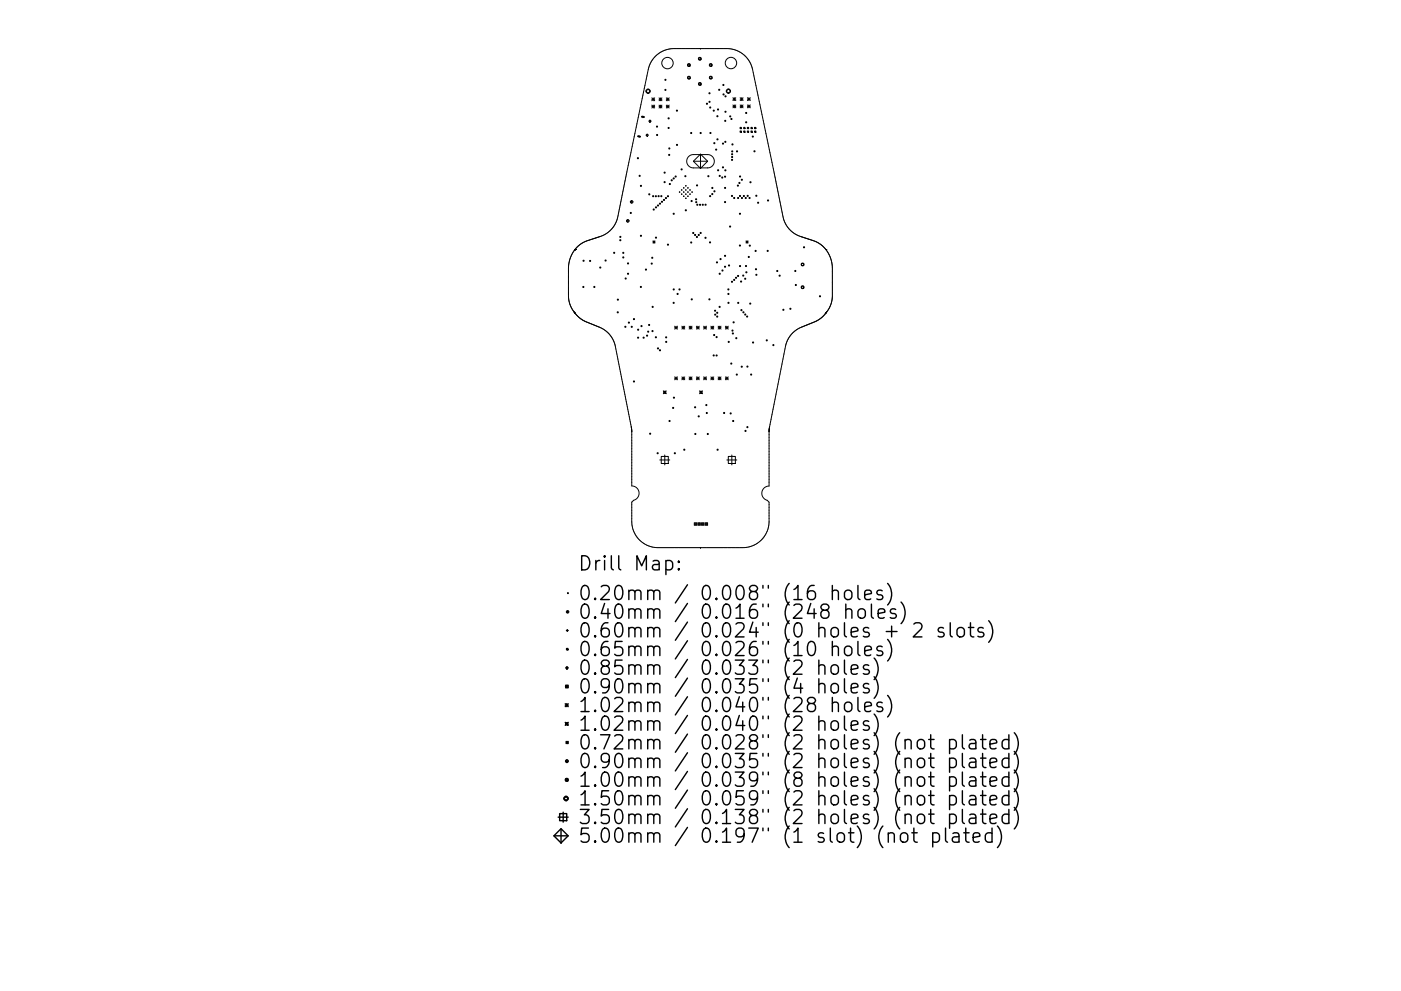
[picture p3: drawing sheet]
<svg xmlns="http://www.w3.org/2000/svg" width="297mm" height="210mm" viewBox="0 0 297 210" stroke-linecap="round" stroke-linejoin="round" font-family="sans-serif">
<g fill="none" stroke="#000" stroke-width=".21">
<path d="M137 19.4l.4-.5 .5 .5-.5 .4zM145.8 13.6h.5v.4h-.5zM145.9 16.3h.4v.4h-.4zM148.2 12.3h.4v.4h-.4zM148.2 17.6h.4v.4h-.4zM150.5 13.6h.4v.4h-.4zM150.5 16.3h.4v.4h-.4zM154 19.3l.4-.4 .5 .4-.5 .5zM135.2 28.9l.6 .1h-.5zM135.3 29h.4M135.5 28.8v.3M136 24.7l.6 .2-.5-.1z"/>
<path d="M136.1 24.8h.4M136.3 24.6v.4M137.2 28.4l.3 .3-.3 .2-.2-.2zM137.8 25.5l.3 .2-.3 .3-.3-.3zM138.2 20.8l.6 .6M138.2 21.1h.6M138.2 22.3l.6 .6M138.2 22.6h.6M138.5 20.8v.6M138.5 22.3v.6M138.8 20.8l-.6 .6M138.8 22.3l-.6 .6"/>
<path d="M139.7 22.3l.6 .6M139.7 21.1h.6M139.7 22.6h.6M139.7 20.8l.6 .6M140 20.8v.6M140 22.3v.6M140.3 20.8l-.6 .6M140.3 22.3l-.6 .6M141.3 21.1h.6M141.3 22.6h.6M141.3 22.3l.6 .6M141.3 20.8l.6 .6"/>
<path d="M141.6 20.8v.6M141.6 22.3v.6M141.9 20.8l-.6 .6M141.9 22.3l-.6 .6M144.9 39.8l.1 .1M145 39.8l-.1 .1M145.3 39.4l.2 .1M145.5 39.4l-.2 .1M145.8 39.8l.1 .1M145.9 39.8l-.1 .1M146 33.2l.9-.4h3.1a1.41 1.41 0 0 1 1.4 1.4 1.41 1.41 0 0 1-1.4 1.4h-3a1.41 1.41 0 0 1-1.3-.8 1.41 1.41 0 0 1 .3-1.6zM147 34.2h3"/>
<path d="M148.5 32.7l1.5 1.5-1.5 1.5-1.5-1.5zM148.5 32.7v3M155.4 20.7l.6 .6M155.4 21h.6M155.4 22.3l.6 .6M155.4 22.6h.6M155.7 20.7v.6M155.7 22.3v.6M156 20.7l-.6 .6M156 22.3l-.6 .6M156.9 27h.3v.3h-.3zM156.9 27.8h.3v.3h-.3z"/>
<path d="M156.9 22.3l.6 .6M156.9 21h.6M156.9 22.6h.6M156.9 20.7l.6 .6M157.2 20.7v.6M157.2 22.3v.6M157.5 20.7l-.6 .6M157.5 22.3l-.6 .6M157.7 27h.3v.3h-.3zM157.7 27.8h.3v.3h-.3zM158.4 27h.3v.3h-.3zM158.4 27.8h.3v.3h-.3z"/>
<path d="M158.5 21h.6M158.5 22.6h.6M158.5 22.3l.6 .6M158.5 20.7l.6 .6M158.8 20.7v.6M158.8 22.3v.6M159.1 20.7l-.6 .6M159.1 22.3l-.6 .6M159.2 27h.3v.3h-.3zM159.2 27.8h.3v.3h-.3zM160 27h.3v.3h-.3zM160 27.8h.3v.3h-.3z"/>
<path d="M121.9 52.9h.1M121.9 52.9l.8-.8 1-.7 3.3-1.1a5.9 5.9 0 0 0 4.2-5.5l6.2-30.1a5.6 5.6 0 0 1 5.5-4.4h11.2a5.6 5.6 0 0 1 5.5 4.4l6.4 31.3a5.6 5.6 0 0 0 4 4.3l3.3 1.1 1 .7 .8 .8M121.9 52.9l-.8 1.4-.5 1.7-.1 6.7 .4 2.1 1.1 1.7M132.8 46.9h.6M133.1 46.6v.5M133.7 42.8h.5M133.9 42.6v.5M138.4 51.3l.3-.2 .2 .2-.2 .3zM138.4 51.1l.5 .5M138.9 51.1l-.5 .5M144 40.7l.1 .1M144.1 40.7l-.1 .1"/>
<path d="M144.5 40.2l.1 .2M144.5 41.1l.1 .2M144.6 40.2l-.1 .2M144.6 41.1l-.1 .2M144.9 40.7l.1 .1M144.9 41.6l.1 .1M145 40.7l-.1 .1M145 41.6l-.1 .1M145.3 41.1l.2 .2M145.3 42l.2 .1M145.3 40.2l.2 .2M145.5 40.2l-.2 .2"/>
<path d="M145.5 41.1l-.2 .2M145.5 42l-.2 .1M145.8 41.6l.1 .1M145.8 40.7l.1 .1M145.9 40.7l-.1 .1M145.9 41.6l-.1 .1M146.2 41.1l.2 .2M146.2 40.2l.2 .2M146.4 40.2l-.2 .2M146.4 41.1l-.2 .2M146.7 40.7l.1 .1M146.8 40.7l-.1 .1"/>
<path d="M158.2 51.3l.2-.2 .2 .2-.2 .3zM158.2 51.1l.4 .5M158.6 51.1l-.4 .5M170 55.9h.4v.4h-.4zM175.1 52.9h.1M175.1 52.9l.8 1.4 .5 1.7 .1 6.7-.4 2.1-1.1 1.7M121.7 66.2l.3 .4M121.8 66.2h.1M121.8 66.3h.1M121.9 66.4h.1M122 66.5h.1M122 66.6h.1"/>
<path d="M122 66.6l1.6 1.3 3.1 1.3a5.6 5.6 0 0 1 3.8 4.3l3.4 17.1M143 69.2l.6 .6M143 69.5h.6M143 80l.6 .6M143.3 69.2v.6M143.3 80v.6M143.6 69.2l-.6 .6M143.6 80l-.6 .6M144.6 69.5h.6M144.6 69.2l.6 .6M144.6 80l.6 .6M144.9 69.2v.6"/>
<path d="M144.9 80v.6M145.2 69.2l-.6 .6M145.2 80l-.6 .6M146.1 69.5h.6M146.1 69.2l.6 .6M146.1 80l.6 .6M146.4 69.2v.6M146.4 80v.6M146.7 69.2l-.6 .6M146.7 80l-.6 .6M147.6 69.5h.7M147.6 69.2l.7 .6"/>
<path d="M147.6 80l.7 .6M148 69.2v.6M148 80v.6M148.3 69.2l-.7 .6M148.3 80l-.7 .6M149.2 69.5h.6M149.2 69.2l.6 .6M149.2 80l.6 .6M149.5 69.2v.6M149.5 80v.6M149.8 69.2l-.6 .6M149.8 80l-.6 .6"/>
<path d="M150.7 69.5h.6M150.7 69.2l.6 .6M150.7 80l.6 .6M151 69.2v.6M151 80v.6M151.3 69.2l-.6 .6M151.3 80l-.6 .6M152.3 69.5h.6M152.3 69.2l.6 .6M152.3 80l.6 .6M152.6 69.2v.6M152.6 80v.6"/>
<path d="M152.9 69.2l-.6 .6M152.9 80l-.6 .6M153.8 80l.6 .6M153.8 69.5h.6M153.8 69.2l.6 .6M154.1 69.2v.6M154.1 80v.6M154.4 69.2l-.6 .6M154.4 80l-.6 .6M170 60.7h.4v.5h-.4zM175 66.6h.1M175 66.5h.1"/>
<path d="M175.1 66.4h.1M175.2 66.3h.1M175.2 66.2h.1M175.3 66.2l-.9 1-.9 .7-3.6 1.5a5.6 5.6 0 0 0-3.4 4.1l-3.4 17.4M133.9 90.6v.1M133.9 90.7v.1M133.9 90.8h.1M133.9 90.8v.6M133.9 91.4h.1M133.9 91.4v.1M133.9 91.5v.1M133.9 91.6v11.5a1.55 1.55 0 0 1 1.6 1.4 1.55 1.55 0 0 1-1.2 1.6l-.4 .4v4.1a5.6 5.6 0 0 0 5.6 5.6h18a5.6 5.6 0 0 0 5.6-5.6v-4.1l-.4-.4a1.54 1.54 0 0 1-1.2-1.6 1.54 1.54 0 0 1 1.6-1.4v-11.5"/>
<path d="M139.9 97.6h2.1M140.2 96.8h1.5v1.5h-1.5zM140.6 82.9l.7 .6M140.7 83h.5v.5h-.5zM140.9 96.5v2.1M141.3 82.9l-.7 .6M143 80.3h.6M144.6 80.3h.6M146.1 80.3h.6M147.6 80.3h.7M148.3 82.9l.6 .6M148.4 83h.4v.5h-.4z"/>
<path d="M148.9 82.9l-.6 .6M149.2 80.3h.6M150.7 80.3h.6M152.3 80.3h.6M153.8 80.3h.6M154.1 97.6h2.1M154.4 96.8h1.5v1.5h-1.5zM155.2 96.5v2.1M163.1 91.5v.1M163.1 90.9v.6M163.1 90.9h.1M147.2 110.9l.5 .6"/>
<path d="M147.7 110.9l-.5 .6M148 110.9l.5 .6M148.5 110.9l-.5 .6M148.7 110.9l.6 .6M149.3 110.9l-.6 .6M149.5 110.9l.5 .6M150 110.9l-.5 .6"/>
<circle cx="137.4" cy="19.4" r=".45"/>
<circle cx="141.1" cy="16.9" r=".12"/>
<circle cx="141.1" cy="19.1" r=".12"/>
<circle cx="141.5" cy="13.4" r="1.21"/>
<circle cx="146.1" cy="13.8" r=".3"/>
<circle cx="146.1" cy="16.5" r=".3"/>
<circle cx="148.4" cy="12.5" r=".3"/>
<circle cx="148.4" cy="17.8" r=".3"/>
<circle cx="150.4" cy="19.8" r=".12"/>
<circle cx="150.7" cy="13.8" r=".3"/>
<circle cx="150.7" cy="16.5" r=".3"/>
<circle cx="152.5" cy="19.1" r=".12"/>
<circle cx="153.4" cy="18" r=".12"/>
<circle cx="154.4" cy="19.3" r=".45"/>
<circle cx="155" cy="13.4" r="1.21"/>
<circle cx="135.2" cy="33.6" r=".12"/>
<circle cx="135.6" cy="37.3" r=".12"/>
<circle cx="135.9" cy="39.4" r=".12"/>
<circle cx="139.3" cy="26.9" r=".12"/>
<circle cx="139.3" cy="28.6" r=".12"/>
<circle cx="140.9" cy="38.6" r=".12"/>
<circle cx="140.9" cy="36.6" r=".12"/>
<circle cx="141.8" cy="27.2" r=".12"/>
<circle cx="141.8" cy="25.1" r=".12"/>
<circle cx="141.9" cy="32.9" r=".12"/>
<circle cx="141.9" cy="31.5" r=".12"/>
<circle cx="142" cy="39" r=".12"/>
<circle cx="142.4" cy="38.3" r=".12"/>
<circle cx="142.8" cy="37.9" r=".12"/>
<circle cx="143.2" cy="37.5" r=".12"/>
<circle cx="143.5" cy="23.5" r=".12"/>
<circle cx="143.5" cy="30.7" r=".12"/>
<circle cx="144.5" cy="35.9" r=".12"/>
<circle cx="145.3" cy="37.4" r=".12"/>
<circle cx="146.5" cy="28.2" r=".12"/>
<circle cx="147.8" cy="39.3" r=".12"/>
<circle cx="148.6" cy="28.2" r=".12"/>
<circle cx="149.9" cy="22" r=".12"/>
<circle cx="150.2" cy="37.4" r=".12"/>
<circle cx="150.4" cy="21.6" r=".12"/>
<circle cx="150.6" cy="22.8" r=".12"/>
<circle cx="150.6" cy="28.2" r=".12"/>
<circle cx="151" cy="39.9" r=".12"/>
<circle cx="151.3" cy="23.5" r=".12"/>
<circle cx="151.5" cy="30.4" r=".12"/>
<circle cx="151.8" cy="31.7" r=".12"/>
<circle cx="152.1" cy="24.7" r=".12"/>
<circle cx="152.1" cy="29.6" r=".12"/>
<circle cx="152.2" cy="23.2" r=".12"/>
<circle cx="152.3" cy="36.1" r=".12"/>
<circle cx="152.6" cy="37.3" r=".12"/>
<circle cx="153.1" cy="37.7" r=".12"/>
<circle cx="153.3" cy="35.5" r=".12"/>
<circle cx="153.3" cy="30.5" r=".12"/>
<circle cx="153.4" cy="20" r=".12"/>
<circle cx="153.7" cy="37.5" r=".12"/>
<circle cx="153.7" cy="39.9" r=".12"/>
<circle cx="153.8" cy="25.6" r=".12"/>
<circle cx="153.8" cy="30.1" r=".12"/>
<circle cx="153.8" cy="36.1" r=".12"/>
<circle cx="153.8" cy="23.7" r=".12"/>
<circle cx="153.8" cy="20.4" r=".12"/>
<circle cx="154.8" cy="24.7" r=".12"/>
<circle cx="155.1" cy="25.2" r=".12"/>
<circle cx="155.2" cy="33.9" r=".12"/>
<circle cx="155.2" cy="33.3" r=".12"/>
<circle cx="155.2" cy="32.7" r=".12"/>
<circle cx="155.2" cy="32.1" r=".12"/>
<circle cx="155.3" cy="30.6" r=".12"/>
<circle cx="156.3" cy="32.1" r=".12"/>
<circle cx="156.4" cy="39.4" r=".12"/>
<circle cx="156.8" cy="38.8" r=".12"/>
<circle cx="156.9" cy="37.4" r=".12"/>
<circle cx="157.3" cy="38.1" r=".12"/>
<circle cx="158.2" cy="24" r=".12"/>
<circle cx="158.2" cy="25.9" r=".12"/>
<circle cx="159.1" cy="38.7" r=".12"/>
<circle cx="159.6" cy="29" r=".12"/>
<circle cx="160" cy="32.1" r=".12"/>
<circle cx="123.7" cy="55.3" r=".12"/>
<circle cx="125.1" cy="55.4" r=".12"/>
<circle cx="127.3" cy="56.8" r=".12"/>
<circle cx="128.4" cy="55.3" r=".12"/>
<circle cx="130.2" cy="53.6" r=".12"/>
<circle cx="131.5" cy="51" r=".12"/>
<circle cx="131.5" cy="50.3" r=".12"/>
<circle cx="132.1" cy="53.6" r=".12"/>
<circle cx="132.1" cy="54.6" r=".12"/>
<circle cx="132.7" cy="59.1" r=".12"/>
<circle cx="133.1" cy="46.9" r=".27"/>
<circle cx="133.2" cy="58.1" r=".12"/>
<circle cx="133.2" cy="55.9" r=".12"/>
<circle cx="133.7" cy="45.2" r=".12"/>
<circle cx="133.9" cy="42.8" r=".27"/>
<circle cx="135.9" cy="50" r=".12"/>
<circle cx="137" cy="57.2" r=".12"/>
<circle cx="137.7" cy="41.2" r=".12"/>
<circle cx="138.2" cy="55.9" r=".12"/>
<circle cx="138.3" cy="54.7" r=".12"/>
<circle cx="138.5" cy="41.6" r=".12"/>
<circle cx="138.6" cy="44.5" r=".12"/>
<circle cx="139.1" cy="41.6" r=".12"/>
<circle cx="139.1" cy="50.4" r=".12"/>
<circle cx="139.1" cy="44" r=".12"/>
<circle cx="139.5" cy="43.6" r=".12"/>
<circle cx="139.6" cy="41.6" r=".12"/>
<circle cx="139.9" cy="43.2" r=".12"/>
<circle cx="140.2" cy="41.6" r=".12"/>
<circle cx="140.4" cy="42.8" r=".12"/>
<circle cx="140.8" cy="42.4" r=".12"/>
<circle cx="141.2" cy="42" r=".12"/>
<circle cx="141.6" cy="51.9" r=".12"/>
<circle cx="141.6" cy="41.6" r=".12"/>
<circle cx="142.8" cy="45.4" r=".12"/>
<circle cx="145.4" cy="44.6" r=".12"/>
<circle cx="146.6" cy="51.4" r=".12"/>
<circle cx="146.6" cy="42.7" r=".12"/>
<circle cx="147" cy="49.4" r=".12"/>
<circle cx="147.4" cy="49.9" r=".12"/>
<circle cx="147.6" cy="42.3" r=".12"/>
<circle cx="147.6" cy="42.9" r=".12"/>
<circle cx="147.8" cy="50.3" r=".12"/>
<circle cx="147.8" cy="43.4" r=".12"/>
<circle cx="148.2" cy="49.9" r=".12"/>
<circle cx="148.4" cy="43.5" r=".12"/>
<circle cx="148.6" cy="49.4" r=".12"/>
<circle cx="149" cy="43.4" r=".12"/>
<circle cx="149.6" cy="50.5" r=".12"/>
<circle cx="149.6" cy="43.4" r=".12"/>
<circle cx="150.5" cy="51.4" r=".12"/>
<circle cx="150.6" cy="41.6" r=".12"/>
<circle cx="151" cy="41.2" r=".12"/>
<circle cx="151.5" cy="40.6" r=".12"/>
<circle cx="152" cy="55.7" r=".12"/>
<circle cx="152.6" cy="58.1" r=".12"/>
<circle cx="152.8" cy="55" r=".12"/>
<circle cx="153.2" cy="57.4" r=".12"/>
<circle cx="153.7" cy="42.9" r=".12"/>
<circle cx="153.7" cy="56.6" r=".12"/>
<circle cx="153.7" cy="54.3" r=".12"/>
<circle cx="154.6" cy="56.3" r=".12"/>
<circle cx="154.8" cy="48.1" r=".12"/>
<circle cx="155.2" cy="59.8" r=".12"/>
<circle cx="155.2" cy="41.6" r=".12"/>
<circle cx="155.7" cy="42" r=".12"/>
<circle cx="155.7" cy="59.4" r=".12"/>
<circle cx="156.1" cy="58.9" r=".12"/>
<circle cx="156.5" cy="58.5" r=".12"/>
<circle cx="156.5" cy="42" r=".12"/>
<circle cx="156.9" cy="45.4" r=".12"/>
<circle cx="156.9" cy="52.1" r=".12"/>
<circle cx="156.9" cy="41.6" r=".12"/>
<circle cx="156.9" cy="56.4" r=".12"/>
<circle cx="157.1" cy="59.7" r=".12"/>
<circle cx="157.3" cy="42" r=".12"/>
<circle cx="157.6" cy="58.5" r=".12"/>
<circle cx="157.7" cy="41.6" r=".12"/>
<circle cx="158" cy="59.1" r=".12"/>
<circle cx="158.1" cy="42" r=".12"/>
<circle cx="158.2" cy="56.4" r=".12"/>
<circle cx="158.2" cy="57.8" r=".12"/>
<circle cx="158.5" cy="41.6" r=".12"/>
<circle cx="158.8" cy="54.5" r=".12"/>
<circle cx="158.9" cy="42" r=".12"/>
<circle cx="159" cy="52.1" r=".12"/>
<circle cx="160.2" cy="53.2" r=".12"/>
<circle cx="160.3" cy="57.1" r=".12"/>
<circle cx="160.4" cy="41.5" r=".12"/>
<circle cx="160.4" cy="58.3" r=".12"/>
<circle cx="160.7" cy="43" r=".12"/>
<circle cx="162.8" cy="53.2" r=".12"/>
<circle cx="162.8" cy="42.5" r=".12"/>
<circle cx="164.8" cy="57.5" r=".12"/>
<circle cx="165.3" cy="58.5" r=".12"/>
<circle cx="168.6" cy="57.5" r=".12"/>
<circle cx="170.2" cy="56.1" r=".3"/>
<circle cx="170.5" cy="52.5" r=".12"/>
<circle cx="123.7" cy="60.9" r=".12"/>
<circle cx="126" cy="60.9" r=".12"/>
<circle cx="131" cy="66.3" r=".12"/>
<circle cx="131" cy="63.6" r=".12"/>
<circle cx="132.6" cy="69.3" r=".12"/>
<circle cx="133.3" cy="68.4" r=".12"/>
<circle cx="133.9" cy="69.3" r=".12"/>
<circle cx="134.4" cy="67.7" r=".12"/>
<circle cx="135.3" cy="71.6" r=".12"/>
<circle cx="135.3" cy="70" r=".12"/>
<circle cx="135.9" cy="60.9" r=".12"/>
<circle cx="136" cy="69.2" r=".12"/>
<circle cx="136.5" cy="71.6" r=".12"/>
<circle cx="137.2" cy="71.2" r=".12"/>
<circle cx="137.4" cy="70.4" r=".12"/>
<circle cx="137.6" cy="68.9" r=".12"/>
<circle cx="138.3" cy="70.2" r=".12"/>
<circle cx="138.4" cy="65.1" r=".12"/>
<circle cx="139.1" cy="71.6" r=".12"/>
<circle cx="139.5" cy="73.9" r=".12"/>
<circle cx="139.9" cy="74.3" r=".12"/>
<circle cx="141.2" cy="71.6" r=".12"/>
<circle cx="141.2" cy="72.5" r=".12"/>
<circle cx="142.8" cy="64.3" r=".12"/>
<circle cx="142.8" cy="61.4" r=".12"/>
<circle cx="143.7" cy="62.4" r=".12"/>
<circle cx="144.1" cy="61.4" r=".12"/>
<circle cx="146.7" cy="63.5" r=".12"/>
<circle cx="150.4" cy="63.5" r=".12"/>
<circle cx="151.3" cy="75.4" r=".12"/>
<circle cx="151.4" cy="71.1" r=".12"/>
<circle cx="151.6" cy="65.9" r=".12"/>
<circle cx="151.6" cy="66.8" r=".12"/>
<circle cx="151.9" cy="75.4" r=".12"/>
<circle cx="151.9" cy="71.5" r=".12"/>
<circle cx="152.1" cy="67.2" r=".12"/>
<circle cx="152.1" cy="66.4" r=".12"/>
<circle cx="152.6" cy="65.1" r=".12"/>
<circle cx="154.4" cy="61.4" r=".12"/>
<circle cx="154.4" cy="62.4" r=".12"/>
<circle cx="154.5" cy="64.3" r=".12"/>
<circle cx="154.5" cy="72.5" r=".12"/>
<circle cx="155" cy="77.1" r=".12"/>
<circle cx="155.3" cy="70.1" r=".12"/>
<circle cx="155.4" cy="70.7" r=".12"/>
<circle cx="155.5" cy="68.4" r=".12"/>
<circle cx="156.1" cy="71.7" r=".12"/>
<circle cx="156.2" cy="79.5" r=".12"/>
<circle cx="156.5" cy="64.3" r=".12"/>
<circle cx="157.2" cy="65.8" r=".12"/>
<circle cx="157.3" cy="77.8" r=".12"/>
<circle cx="157.6" cy="66.3" r=".12"/>
<circle cx="158" cy="66.7" r=".12"/>
<circle cx="158.4" cy="67.2" r=".12"/>
<circle cx="158.5" cy="77.8" r=".12"/>
<circle cx="159.1" cy="64.4" r=".12"/>
<circle cx="159.3" cy="79.5" r=".12"/>
<circle cx="159.7" cy="72.7" r=".12"/>
<circle cx="162.6" cy="72.2" r=".12"/>
<circle cx="164" cy="73.2" r=".12"/>
<circle cx="166.1" cy="65.7" r=".12"/>
<circle cx="167.6" cy="65.5" r=".12"/>
<circle cx="168.7" cy="60.5" r=".12"/>
<circle cx="170.2" cy="60.9" r=".3"/>
<circle cx="173.9" cy="62.9" r=".12"/>
<circle cx="134.4" cy="80.9" r=".12"/>
<circle cx="137.8" cy="92" r=".12"/>
<circle cx="139.4" cy="96.2" r=".12"/>
<circle cx="142" cy="89.3" r=".12"/>
<circle cx="142.7" cy="86.5" r=".12"/>
<circle cx="142.9" cy="84.4" r=".12"/>
<circle cx="143.1" cy="96.2" r=".12"/>
<circle cx="145.1" cy="95.4" r=".12"/>
<circle cx="147.4" cy="86.4" r=".12"/>
<circle cx="147.4" cy="92.1" r=".12"/>
<circle cx="148.1" cy="88.3" r=".12"/>
<circle cx="149.8" cy="85.9" r=".12"/>
<circle cx="149.9" cy="87.6" r=".12"/>
<circle cx="150.1" cy="92.1" r=".12"/>
<circle cx="152.1" cy="95.4" r=".12"/>
<circle cx="153.5" cy="87.6" r=".12"/>
<circle cx="154.9" cy="87.7" r=".12"/>
<circle cx="155.4" cy="89.3" r=".12"/>
<circle cx="158.1" cy="91.4" r=".12"/>
<circle cx="158.5" cy="90.6" r=".12"/>
<circle cx="147.5" cy="111.2" r=".27"/>
<circle cx="148.2" cy="111.2" r=".27"/>
<circle cx="149" cy="111.2" r=".27"/>
<circle cx="149.8" cy="111.2" r=".27"/>
</g>
<g fill="none" stroke="#000" stroke-width=".3">
<path d="M141.2 119.1l.8-.2 .6 .6v.8l-.3 .5-.3 .1-.8-.1M143.9 119.1l.1 .1-.1 .1-.1-.1 .1-.1v.2M120.1 133.8h.4M120.1 137.6h.3v.3h-.3zM120.3 133.6v.4M120.3 125.8l.2 .1M120.5 125.8l-.2 .1M143.9 120.6l.1 .2-.1 .1-.1-.1 .1-.2v.3M176.5 125.5a.74 .74 0 0 1 1.3 .1v1.6M176.5 137.4a.74 .74 0 0 1 1.3 .1v1.6M176.5 124.2v3M176.5 136.1v3"/>
<path d="M179.3 125.4a.81 .81 0 0 1 1.3 .4v.8a.81 .81 0 0 1-.8 .6 .81 .81 0 0 1-.8-.6v-.8zM179.3 129.5a.75 .75 0 0 1 1.3 .1v1.6M179.3 137.2a.81 .81 0 0 1 1.3 .5v.8a.81 .81 0 0 1-.8 .6 .81 .81 0 0 1-.8-.6v-.8zM179.3 128.2v3M181.9 124.2v2.6l.4 .4M181.9 136.1v2.6l.4 .4M182.2 129.3a.81 .81 0 0 1 1.3 .4v.9a.81 .81 0 0 1-.8 .6 .81 .81 0 0 1-.8-.6v-.9zM183.3 126.2l1.5-.3-.2-.5-.8-.2-.5 .4v1.2l.2 .3 .3 .1 .8-.1M183.3 138.1l1.5-.3-.2-.6-.8-.1-.5 .4v1.2l.2 .2 .3 .2 .8-.2M184.8 128.2v2.5l.4 .5M185.3 139.6a3.4 3.4 0 0 1 0 4.6M186.2 130.2l1.4-.3-.1-.6-.9-.1-.4 .4v1.1l.1 .3 .3 .2 .9-.2"/>
<path d="M187 125.4l-.7-.2-.4 .4 .1 .5 1 .3 .2 .2-.2 .5-.2 .1-.9-.1M187 137.2l-.7-.1-.4 .4 .1 .4 1 .3 .2 .3-.2 .4-.2 .2-.9-.2M187.9 134h2.3M188.2 123.8a3.4 3.4 0 0 1 0 4.6M188.2 135.7a3.4 3.4 0 0 1 0 4.5M189 132.8v2.3M189.9 129.3l-.7-.1-.4 .4 .1 .4 1 .3 .1 .3-.1 .4-.3 .2-.8-.2M191 127.7a3.4 3.4 0 0 1 0 4.6M193.8 132.4l.4-.3h.7a.81 .81 0 0 1 .4 1.3l-1.7 1.7h1.9M200 133.3l-.7-.2-.4 .5 .1 .4 1 .3 .2 .3-.2 .4-.2 .1-.9-.1M201.5 132.1v2.6l.4 .4M203 133.4a.81 .81 0 0 1 .8-.3 .81 .81 0 0 1 .7 .6v.9a.81 .81 0 0 1-.8 .6 .81 .81 0 0 1-.8-.6v-.9z"/>
<path d="M205.3 133.1h1.2M205.8 132.1v2.6l.1 .3 .6 .1M208.5 133.3l-.7-.2-.5 .5 .2 .4 1 .3 .1 .3-.1 .4-.3 .1-.9-.1M209.6 131.7a3.4 3.4 0 0 1 0 4.6M119.8 153.3l.7 .6M119.8 149.3l.7 .6M119.8 149.6h.7M119.9 145.4l.6 .5M119.9 153.4h.5v.4h-.5zM120 141.7l.2-.3 .3 .3-.3 .2zM120 157.5l.2-.2 .3 .2-.3 .3zM120 157.3l.5 .5"/>
<path d="M120.2 149.3v.6M120.5 145.4l-.6 .5M120.5 149.3l-.7 .6M120.5 153.3l-.7 .6M120.5 157.3l-.5 .5M173.6 141.3a.74 .74 0 0 1 1.3 .2v1.5M173.6 145.3a.75 .75 0 0 1 1.3 .1v1.6M173.6 153.2a.75 .75 0 0 1 1.3 .2v1.5M173.6 140v3M173.6 144v3M173.6 151.9v3M176.3 141.3a.81 .81 0 0 1 .8-.3 .81 .81 0 0 1 .7 .6v.9a.81 .81 0 0 1-.8 .6 .81 .81 0 0 1-.8-.6v-.9z"/>
<path d="M176.3 145.3a.81 .81 0 0 1 .8-.3 .81 .81 0 0 1 .7 .6v.8a.81 .81 0 0 1-.8 .6 .81 .81 0 0 1-.8-.6v-.8zM176.3 153.2a.81 .81 0 0 1 .8-.3 .81 .81 0 0 1 .7 .6v.9a.81 .81 0 0 1-.8 .6 .81 .81 0 0 1-.8-.6v-.9zM176.5 149.3a.75 .75 0 0 1 1.3 .1v1.6M176.5 148v3M179 140v2.6l.5 .4M179 144v2.6l.5 .4M179 151.9v2.6l.5 .4M179.3 149.1a.81 .81 0 0 1 1.3 .4v.9a.81 .81 0 0 1-.8 .6 .81 .81 0 0 1-.8-.6v-.9zM180.5 142l1.4-.2-.1-.6-.9-.2-.4 .5v1.1l.1 .3 .3 .1 .9-.1M180.5 146l1.4-.3-.1-.5-.9-.2-.4 .4v1.2l.1 .3 .3 .1 .9-.1M180.5 153.9l1.4-.3-.1-.5-.9-.2-.4 .5v1.1l.1 .3 .3 .1 .9-.1M181.9 148v2.5l.4 .5"/>
<path d="M183.3 150l1.5-.3-.2-.6-.8-.1-.5 .4v1.1l.2 .3 .3 .2 .8-.2M184.2 141.2l-.7-.2-.5 .5 .2 .4 1 .3 .1 .3-.1 .4-.3 .1-.9-.1M184.2 145.2l-.7-.2-.5 .4 .2 .5 1 .3 .1 .2-.1 .5-.3 .1-.9-.1M184.2 153.1l-.7-.2-.5 .5 .2 .4 1 .3 .1 .3-.1 .4-.3 .1-.9-.1M185.3 143.6a3.4 3.4 0 0 1 0 4.6M185.3 151.5a3.4 3.4 0 0 1 0 4.6M187 149.1l-.7-.1-.4 .4 .1 .4 1 .3 .2 .3-.2 .4-.2 .2-.9-.2M188.2 147.5a3.4 3.4 0 0 1 0 4.6M194.6 157.2a.81 .81 0 0 1 .8-.3 .81 .81 0 0 1 .6 .6v.8a.81 .81 0 0 1-.7 .6 .81 .81 0 0 1-.8-.6v-.8zM196.9 156.9h1.1M197.3 155.9v2.6l.2 .2 .5 .2M197.3 159.8v2.6l.2 .3 .5 .1"/>
<path d="M201.3 157l.9-.1 .6 .6v.8l-.3 .4-.3 .2-.9-.2M201.3 156.9v3M204 155.9v2.6l.5 .4M204 159.8v2.6l.5 .4M205.6 157l.3-.1 .9 .1 .1 .3v1.6M206.9 157.6l-1 .1a.59 .59 0 0 0-.4 .6 .59 .59 0 0 0 .4 .6l1-.2M207.9 156.9h1.1M208.3 155.9v2.6l.2 .2 .5 .2M208.3 159.8v2.6l.2 .3 .5 .1M209.9 157.9l1.4-.3-.1-.6-.9-.1-.4 .4v1.2l.1 .2 .3 .2 .9-.2M213.9 157l-.9-.1-.5 .6v.8l.3 .4 .2 .2 .9-.2M213.9 155.9v3"/>
<path d="M213.9 159.8v3M215 155.5a3.4 3.4 0 0 1 0 4.5M215 159.4a3.4 3.4 0 0 1 0 4.6M117.4 177.3h3.1M118.3 173.4h2.2M118.7 172.6h1.5v1.5h-1.5zM119 175.8l1.5 1.5-1.5 1.5-1.6-1.5zM119 175.8v3M119.4 172.3v2.1M119.9 161.5h.6M119.9 165.2h.5v.5h-.5zM120 169l.5 .4-.5 .5-.4-.5z"/>
<path d="M120.2 161.2v.6M191 177a.81 .81 0 0 1 .8-.3 .81 .81 0 0 1 .7 .6v.8a.81 .81 0 0 1-.8 .6 .81 .81 0 0 1-.8-.6v-.8zM193.3 176.7h1.2M193.8 175.7v2.6l.1 .2 .6 .2M194.6 161.1a.81 .81 0 0 1 .8-.3 .81 .81 0 0 1 .6 .6v.9a.81 .81 0 0 1-.7 .6 .81 .81 0 0 1-.8-.6v-.9zM194.6 165.1a.81 .81 0 0 1 .8-.3 .81 .81 0 0 1 .6 .6v.8a.81 .81 0 0 1-.7 .6 .81 .81 0 0 1-.8-.6v-.8zM194.6 169.1a.81 .81 0 0 1 .8-.3 .81 .81 0 0 1 .6 .5v.9a.81 .81 0 0 1-.7 .6 .81 .81 0 0 1-.8-.6v-.9zM194.6 173a.81 .81 0 0 1 .8-.3 .81 .81 0 0 1 .6 .6v.9a.81 .81 0 0 1-.7 .6 .81 .81 0 0 1-.8-.6v-.9zM196.9 160.8h1.1M196.9 164.8h1.1M196.9 168.8h1.1M196.9 172.7h1.1"/>
<path d="M197.3 163.8v2.6l.2 .3 .5 .1M197.3 167.8v2.5l.2 .3 .5 .2M197.3 171.7v2.6l.2 .3 .5 .1M197.8 176.8l.8-.1 .6 .6v.8l-.3 .4-.3 .2-.8-.2M197.8 176.7v3M200.5 175.7v2.6l.4 .4M201.3 161l.9-.2 .6 .6v.9l-.3 .4-.3 .1-.9-.1M201.3 165l.9-.2 .6 .6v.8l-.3 .5-.3 .1-.9-.1M201.3 168.9l.9-.1 .6 .5v.9l-.3 .4-.3 .2-.9-.2M201.3 172.9l.9-.2 .6 .6v.9l-.3 .4-.3 .1-.9-.1M201.3 160.8v3M201.3 164.8v3"/>
<path d="M201.3 168.8v3M201.3 172.7v3M202 176.8l.3-.1 .9 .1 .1 .3v1.6M203.3 177.4l-1 .1a.59 .59 0 0 0-.4 .6 .59 .59 0 0 0 .4 .6l1-.2M204 163.8v2.6l.5 .4M204 167.8v2.5l.5 .5M204 171.7v2.6l.5 .4M204.3 176.7h1.2M204.8 175.7v2.6l.1 .2 .6 .2M205.6 161l.3-.2 .9 .2 .1 .3v1.5M205.6 165l.3-.2 .9 .2 .1 .2v1.6M205.6 168.9l.3-.1 .9 .1 .1 .3v1.6"/>
<path d="M205.6 172.9l.3-.2 .9 .2 .1 .3v1.5M206.3 177.7l1.5-.3-.2-.6-.8-.1-.5 .4v1.2l.2 .2 .3 .2 .8-.2M206.9 161.6l-1 .1a.59 .59 0 0 0-.4 .6 .59 .59 0 0 0 .4 .5l1-.1M206.9 165.5l-1 .2a.59 .59 0 0 0-.4 .5 .59 .59 0 0 0 .4 .6l1-.1M206.9 169.5l-1 .1a.59 .59 0 0 0-.4 .6 .59 .59 0 0 0 .4 .6l1-.2M206.9 173.4l-1 .2a.59 .59 0 0 0-.4 .6 .59 .59 0 0 0 .4 .5l1-.1M207.9 160.8h1.1M207.9 164.8h1.1M207.9 168.8h1.1M207.9 172.7h1.1M208.3 163.8v2.6l.2 .3 .5 .1M208.3 167.8v2.5l.2 .3 .5 .2"/>
<path d="M208.3 171.7v2.6l.2 .3 .5 .1M209.9 161.8l1.4-.2-.1-.6-.9-.2-.4 .5v1.1l.1 .3 .3 .1 .9-.1M209.9 165.8l1.4-.3-.1-.5-.9-.2-.4 .4v1.2l.1 .3 .3 .1 .9-.1M209.9 169.8l1.4-.3-.1-.6-.9-.1-.4 .4v1.1l.1 .3 .3 .2 .9-.2M209.9 173.7l1.4-.3-.1-.5-.9-.2-.4 .5v1.1l.1 .3 .3 .1 .9-.1M210.3 176.8l-.8-.1-.6 .6v.8l.3 .4 .3 .2 .8-.2M210.3 175.7v3M211.5 175.3a3.4 3.4 0 0 1 0 4.5M213.9 161l-.9-.2-.5 .6v.9l.3 .4 .2 .1 .9-.1M213.9 165l-.9-.2-.5 .6v.8l.3 .5 .2 .1 .9-.1M213.9 168.9l-.9-.1-.5 .5v.9l.3 .4 .2 .2 .9-.2M213.9 172.9l-.9-.2-.5 .6v.9l.3 .4 .2 .1 .9-.1"/>
<path d="M213.9 163.8v3M213.9 167.8v3M213.9 171.7v3M215 163.4a3.4 3.4 0 0 1 0 4.6M215 167.3a3.4 3.4 0 0 1 0 4.6M215 171.3a3.4 3.4 0 0 1 0 4.6"/>
<circle cx="120.2" cy="145.7" r=".27"/>
<circle cx="120" cy="169.4" r=".45"/>
<circle cx="120.2" cy="165.5" r=".3"/>
<circle cx="120.2" cy="161.5" r=".27"/>
</g>
<circle cx="120.3" cy="129.8" r=".27" fill="#000" stroke="#000" stroke-width=".21"/>
<g font-size="4.2">
<text x="122.5" y="121.1">Drill Map:</text>
<text x="122.5" y="127.4">0.20mm / 0.008&quot; (16 holes)</text>
<text x="122.5" y="131.3">0.40mm / 0.016&quot; (248 holes)</text>
<text x="122.5" y="135.3">0.60mm / 0.024&quot; (0 holes + 2 slots)</text>
<text x="122.5" y="139.2">0.65mm / 0.026&quot; (10 holes)</text>
<text x="122.5" y="143.2">0.85mm / 0.033&quot; (2 holes)</text>
<text x="122.5" y="147.2">0.90mm / 0.035&quot; (4 holes)</text>
<text x="122.5" y="151.1">1.02mm / 0.040&quot; (28 holes)</text>
<text x="122.5" y="155.1">1.02mm / 0.040&quot; (2 holes)</text>
<text x="122.5" y="159">0.72mm / 0.028&quot; (2 holes) (not plated)</text>
<text x="122.5" y="163">0.90mm / 0.035&quot; (2 holes) (not plated)</text>
<text x="122.5" y="167">1.00mm / 0.039&quot; (8 holes) (not plated)</text>
<text x="122.5" y="170.9">1.50mm / 0.059&quot; (2 holes) (not plated)</text>
<text x="122.5" y="174.9">3.50mm / 0.138&quot; (2 holes) (not plated)</text>
<text x="122.5" y="178.8">5.00mm / 0.197&quot; (1 slot) (not plated)</text>
</g>
</svg>
